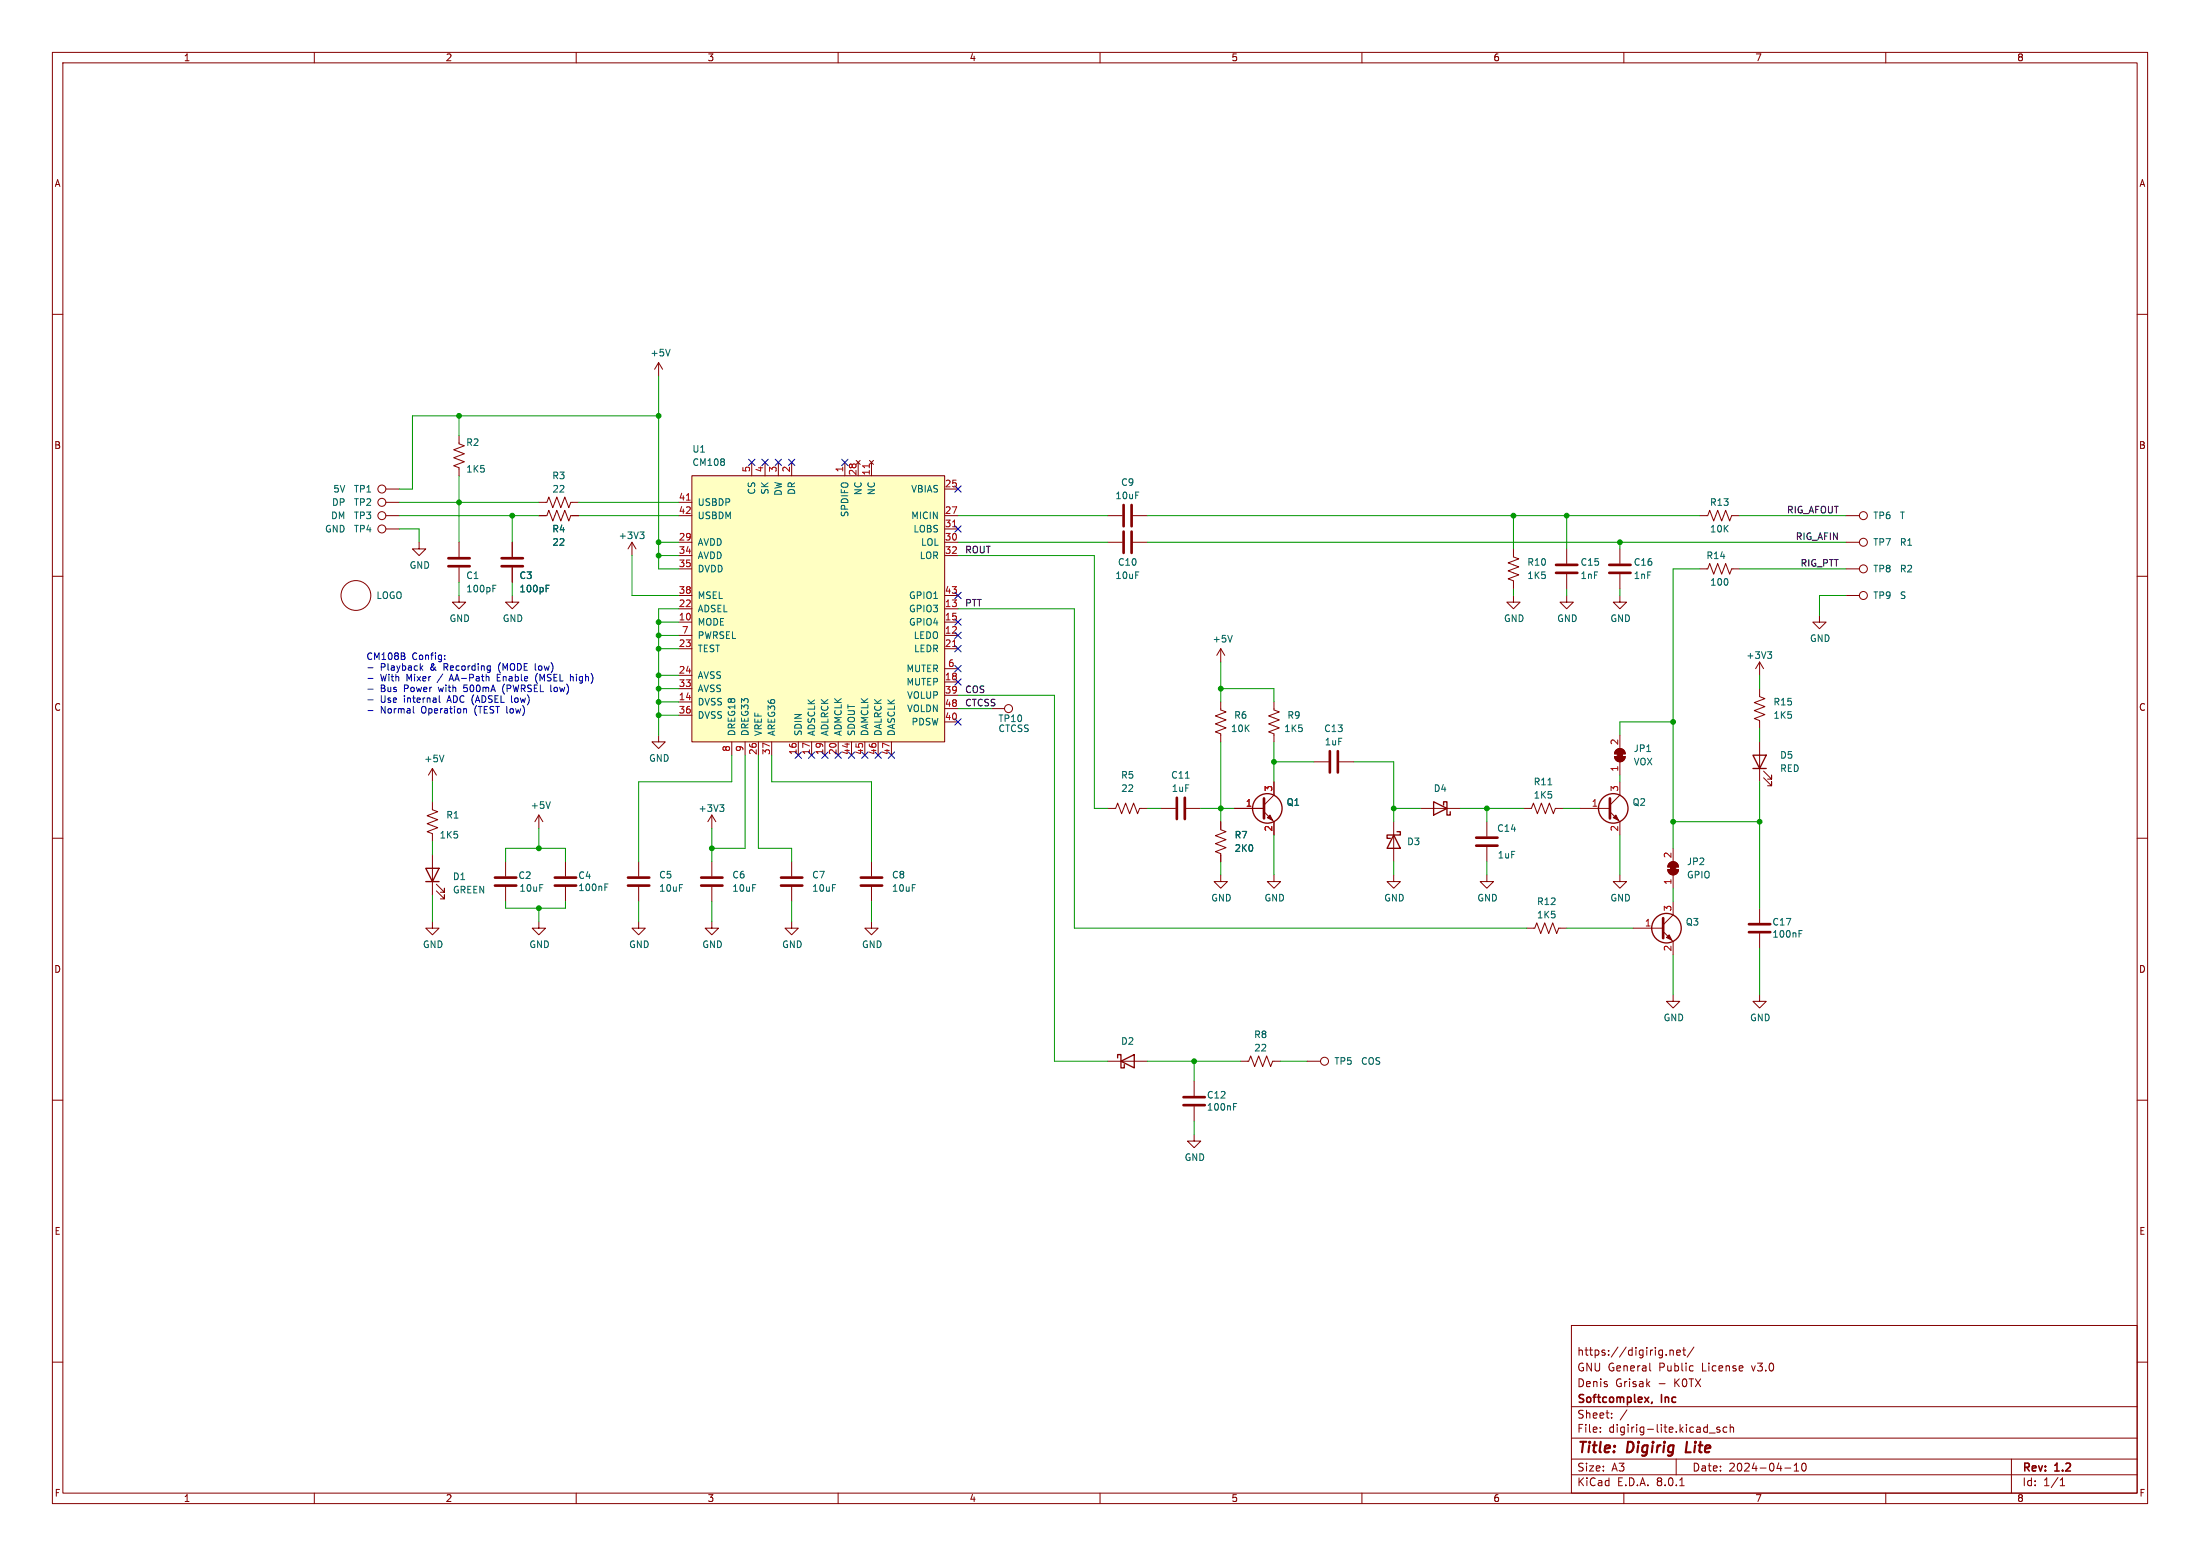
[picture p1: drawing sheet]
<svg xmlns="http://www.w3.org/2000/svg" width="420mm" height="297mm" viewBox="0 0 420 297" stroke-linecap="round" stroke-linejoin="round" font-family="sans-serif">
<g fill="none" stroke="#840000" stroke-width=".19">
<path d="M10 10h400v277h-400zM12 12h396v273h-396zM60 10v2M110 10v2M160 10v2M210 10v2M260 10v2M310 10v2M360 10v2M10 60h2M408 60h2M125.7 69.2l-.7 1.3"/>
<path d="M125.7 69.2v2.6M125.7 69.2l.8 1.3M73.7 98.4h2.5M73.7 93.3h2.5M73.7 95.9h2.5M87.6 83.2v1.5l1 .4-2 .8 2 .7-2 .8 2 .7-2 .8 1 .4v1.5M102.9 95.9h1.5l.4-1 .7 2 .8-2 .8 2 .7-2 .8 2 .4-1h1.5M102.9 98.4h1.5l.4-1 .7 2 .8-2 .8 2 .7-2 .8 2 .4-1h1.5M211.5 98.4h2.7M216.3 98.4h2.8M324.5 98.4h1.5l.4-1 .8 2 .7-2 .8 2 .7-2 .8 2 .4-1h1.5M352.4 98.4h2.6"/>
<path d="M10 110h2M73.7 101h2.5M80 103.5v1.3h1.3l-1.3 1.2-1.3-1.2h1.3M87.6 113.7v1.2h1.3l-1.3 1.3-1.2-1.3h1.2M87.6 103.5v2.8M87.6 108.3v2.8M97.8 113.7v1.2h1.3l-1.3 1.3-1.3-1.3h1.3M97.8 103.5v2.8M97.8 108.3v2.8M120.6 103.5l-.7 1.3M120.6 103.5v2.5M120.6 103.5l.8 1.3"/>
<path d="M211.5 103.5h2.7M216.3 103.5h2.8M288.9 113.7v1.2h1.3l-1.3 1.3-1.2-1.3h1.2M288.9 104.8v1.5l1 .4-2 .7 2 .8-2 .8 2 .7-2 .8 1 .4v1.5M299.1 113.7v1.2h1.3l-1.3 1.3-1.3-1.3h1.3M299.1 104.8v2.8M299.1 109.6v2.8M309.2 113.7v1.2h1.3l-1.3 1.3-1.2-1.3h1.2M309.2 104.8v2.8M309.2 109.6v2.8M324.5 108.6h1.5l.4-1 .8 2 .7-2 .8 2 .7-2 .8 2 .4-1h1.5M347.3 117.5v1.2h1.3l-1.3 1.3-1.2-1.3h1.2"/>
<path d="M352.4 103.5h2.6M352.4 108.6h2.6M352.4 113.7h2.6M408 110h2M189.2 135.3h2.6M233 134v1.5l1.1 .4-2.1 .8 2.1 .7-2.1 .8 2.1 .7-2.1 .8 1 .4v1.5M233 123.8l-.7 1.3M233 123.8v2.6M233 123.8l.8 1.3M243.2 134v1.5l1 .4-2 .8 2 .7-2 .8 2 .7-2 .8 1 .4v1.5M335.9 131.4v1.6l1 .4-2 .7 2 .8-2 .7 2 .8-2 .8 1 .3v1.6M335.9 126.4v2.5"/>
<path d="M335.9 126.4l-.7 1.2M335.9 126.4l.8 1.2M10 160h2M135.9 155.6l-.8 1.2M135.9 155.6v2.5M135.9 155.6l.8 1.2M211.5 154.3h1.5l.4-1 .7 2 .8-2 .7 2 .8-2 .8 2 .4-1h1.5M221.6 154.3h2.8M226.4 154.3h2.8M233 156.8v1.6l1.1 .4-2.1 .7 2.1 .8-2.1 .7 2.1 .8-2.1 .8 1 .3v1.6M235.6 154.3h5.7M241.3 154.9l1.9 1.9v2.6"/>
<path d="M243.2 149.2v2.6l-1.9 1.9M250.8 145.4h2.8M255.7 145.4h2.7M266.1 156.8v7.7M271.1 154.3h7.7M283.8 156.8v2.8M290.8 154.3h1.6l.3-1 .8 2 .8-2 .7 2 .8-2 .7 2 .4-1h1.5M301.6 154.3h5.7M307.3 154.9l1.9 1.9v2.6M308.2 144.4h2.1a1.02 1.02 0 0 1-1.1 1 1.02 1.02 0 0 1-1-1zM308.5 143.2a1.02 1.02 0 0 1 1.1-.2 1.02 1.02 0 0 1 .7 .9h-2.1zM309.2 140.3v2.6"/>
<path d="M309.2 145.4v2.6M309.2 149.2v2.6l-1.9 1.9M335.9 141.6v7.6M336.7 148.5l1.5 1.5v-.8v.8h-.8M336.7 147.2l1.5 1.5v-.7v.7h-.8M408 160h2M151.1 175.9v1.3h1.3l-1.3 1.2-1.2-1.2h1.2M151.1 164.5v2.8M151.1 169.3v2.8M166.4 175.9v1.3h1.2l-1.2 1.2-1.3-1.2h1.3M166.4 164.5v2.8M166.4 169.3v2.8"/>
<path d="M233 167v1.3h1.3l-1.3 1.2-1.2-1.2h1.2M243.2 167v1.3h1.3l-1.3 1.2-1.3-1.2h1.3M266.1 167v1.3h1.2l-1.2 1.2-1.3-1.2h1.3M283.8 167v1.3h1.3l-1.3 1.2-1.2-1.2h1.2M283.8 161.7v2.8M291.5 177.2h1.5l.4-1.1 .7 2.1 .8-2.1 .8 2.1 .7-2.1 .8 2.1 .4-1h1.5M309.2 167v1.3h1.3l-1.3 1.2-1.2-1.2h1.2M311.8 177.2h5.7M317.5 177.8l1.9 1.9v2.5M318.4 166h2a1.02 1.02 0 0 1-1 1 1.02 1.02 0 0 1-1-1zM318.7 164.8a1.02 1.02 0 0 1 1.1-.3 1.02 1.02 0 0 1 .6 1h-2zM319.4 161.9v2.6"/>
<path d="M319.4 167v2.5M319.4 172.1v2.5l-1.9 1.9M335.9 173.4v2.7M335.9 178.2v2.8M319.4 189.9v1.2h1.3l-1.3 1.3-1.3-1.3h1.3M335.9 189.9v1.2h1.3l-1.3 1.3-1.3-1.3h1.3M10 210h2M211.5 202.6h7.6M228 216.5v1.3h1.2l-1.2 1.3-1.3-1.3h1.3M228 206.4v2.8M228 211.2v2.8M236.9 202.6h1.5l.4-1.1 .7 2.1 .8-2.1 .7 2.1 .8-2.1 .8 2.1 .4-1h1.5"/>
<path d="M249.6 202.6h2.5M408 210h2M10 260h2M300 253h108v32h-108zM318.1 258.5v.2M318.8 257.7v1M318.8 257.8l.2-.1 .4 .1v.9M320.1 258.2l.7-.2-.1-.2-.4-.1-.2 .2 .1 .7h.5M321.2 257.7h.6M321.4 257.2v1.3l.4 .2M323.4 257.1l-1.3 1.9M408 260h2"/>
<path d="M300 278.5h108M300 274.5h108M300 268.5h108M305.5 273.2v.2M305.5 272.5v.1M307.7 270.5v.2M307.7 269.8v.1M310.6 269.1l-1.3 1.9M314.9 261.5l.3 .2M320 278.5v3M323.1 260.7l.1 .1M323.2 261.6l-.1 .1"/>
<path d="M326.3 273.5h1.1M328.3 272.5l-.4-.1-.2 .2 .1 .2 .5 .2v.3h-.6M329.7 272.5l-.5-.1-.3 .3 .2 .6h.6M330.3 272.5l.2-.1 .4 .1v.9M330.3 271.9v1.5M342.5 279.7l.4-.4v1.5M344.2 279.4l.1-.1a.8 .8 0 0 1 .5 .7 .8 .8 0 0 1-.5 .8 1 1 0 0 1-.1-1.4zM384 278.5v6.5M60 285v2M110 285v2M160 285v2M210 285v2"/>
<path d="M260 285v2M300 281.5h108M310 285v2M320.7 283.6h.8M340.7 280.2h1.2M342.5 280.8h.9M360 285v2M393.3 283.6h.9M393.3 282.5l.4-.4v1.5"/>
<circle cx="72.9" cy="93.3" r=".76"/>
<circle cx="72.9" cy="95.9" r=".76"/>
<circle cx="72.9" cy="98.4" r=".76"/>
<circle cx="355.7" cy="98.4" r=".76"/>
<circle cx="67.9" cy="113.7" r="2.84"/>
<circle cx="72.9" cy="101" r=".76"/>
<circle cx="355.7" cy="103.5" r=".76"/>
<circle cx="355.7" cy="108.6" r=".76"/>
<circle cx="355.7" cy="113.7" r=".76"/>
<circle cx="192.5" cy="135.3" r=".76"/>
<circle cx="252.9" cy="202.6" r=".76"/>
</g>
<path d="M322.1 275.2l-.3 2h1" fill="none" stroke="#840000" stroke-width=".4"/>
<path d="M314 266.7l.8 1M314.8 266.7l-.8 1M315.4 267.6l-.1 .3" fill="none" stroke="#840000" stroke-width=".3"/>
<g fill="none" stroke="#006464" stroke-width=".19">
<path d="M127.9 66.7l-.4 1.2M94.1 112.3h.4M94.1 111.7h.6M104.3 112.3h.4M104.3 111.7h.6M122.2 101.5h.7l-.4 .5M122.7 102l.2 .3v.3l-.2 .2M235.2 121.3l-.4 1.3M337.4 124.4h.8l-.4 .5M338 124.9l.2 .2v.3l-.2 .3M137.4 153.6h.8l-.4 .5M137.9 154.1l.3 .2v.3l-.3 .3"/>
<path d="M226.3 148.5h.7M295.5 149.8h.7M343.4 178.2h.5M343.4 177.6h.6M235.5 211.2h.4M235.5 210.6h.6"/>
</g>
<g fill="none" stroke="#840000" stroke-width=".25">
<path d="M266.1 159.4l1.2 2.5h-2.5zM266.7 158.8h.6v.6h-2.5v.6h.6M273.7 153l2.5 1.3-2.5 1.3zM275.6 153.7v-.7h.6v2.6h.7v-.7M334.6 144.1h2.6l-1.3 2.6zM334.6 146.7h2.6M213.4 201.9v-.6h.6v2.5h.6v-.6M214 202.6l2.5-1.3v2.5z"/>
<circle cx="241.9" cy="154.3" r="2.82"/>
<circle cx="308" cy="154.3" r="2.82"/>
<circle cx="318.1" cy="177.2" r="2.82"/>
</g>
<g fill="none" stroke="#840000" stroke-width=".51">
<path d="M214.5 96.4v4.1M216 96.4v4.1M85.6 108.1h4.1M85.6 106.6h4.1M95.8 108.1h4M95.8 106.6h4M214.5 101.5v4M216 101.5v4M297.1 109.3h4M297.1 107.8h4M307.2 109.3h4.1M307.2 107.8h4.1"/>
<path d="M224.7 152.3v4M226.2 152.3v4M241.3 152.4v3.8M253.9 143.4v4M255.4 143.4v4M281.8 159.9h4.1M307.3 152.4v3.8M149.1 169h4.1M149.1 167.5h4.1M164.3 169h4.1M164.3 167.5h4.1M281.8 161.4h4.1"/>
<path d="M317.5 175.3v3.8M333.9 177.9h4M333.9 176.4h4M225.9 210.9h4.1M225.9 209.4h4.1"/>
</g>
<g fill="#840000" stroke="#840000" stroke-width=".19">
<path d="M308.7 143.6h1.1v1.1h-1.1z"/>
<path d="M308.2 144.4h2.1a1.02 1.02 0 0 1-1.1 1 1.02 1.02 0 0 1-1-1z"/>
<path d="M308.5 143.2a1.02 1.02 0 0 1 1.1-.2 1.02 1.02 0 0 1 .7 .9h-2.1z"/>
<path d="M318.9 165.2h1v1h-1z"/>
<path d="M318.4 166h2a1.02 1.02 0 0 1-1 1 1.02 1.02 0 0 1-1-1z"/>
<path d="M318.7 164.8a1.02 1.02 0 0 1 1.1-.3 1.02 1.02 0 0 1 .6 1h-2z"/>
<path d="M318.1 178.9l.5-.5 .6 1.1z"/>
<path d="M241.9 156.1l.5-.5 .6 1z"/>
<path d="M308 156.1l.5-.5 .5 1z"/>
</g>
<path d="M132.1 90.8h48.2v50.8h-48.2z" fill="#ffffc2"/>
<g fill="none" stroke="#840000" stroke-width=".19">
<path d="M102.9 98.4h1.2M109.2 98.4h1.3M129.5 98.4h2.6M129.5 95.9h2.6M132.1 90.8h48.2v50.8h-48.2zM143.5 88.3v2.5M146 88.3v2.5M148.6 88.3v2.5M151.1 88.3v2.5M161.3 88.3v2.5M163.4 87.9l.8 .7M163.8 88.3v2.5"/>
<path d="M164.2 87.9l-.8 .7M166 87.9l.8 .7M166.4 88.3v2.5M166.8 87.9l-.8 .7M180.3 93.3h2.6M180.3 98.4h2.6M97.8 103.5v2.8M97.8 108.3v2.8M129.5 118.7h2.6M129.5 116.2h2.6M129.5 103.5h2.6M129.5 106h2.6"/>
<path d="M129.5 108.6h2.6M129.5 113.7h2.6M180.3 118.7h2.6M180.3 116.2h2.6M180.3 103.5h2.6M180.3 101h2.6M180.3 106h2.6M180.3 113.7h2.6M129.5 121.3h2.6M129.5 134h2.6M129.5 123.8h2.6M129.5 128.9h2.6"/>
<path d="M129.5 131.4h2.6M129.5 136.5h2.6M180.3 121.3h2.6M180.3 130.2h2.6M180.3 123.8h2.6M180.3 132.7h2.6M180.3 137.8h2.6M180.3 135.3h2.6M180.3 127.6h2.6M82.5 153v1.6l1.1 .3-2.1 .8 2.1 .8-2.1 .7 2.1 .8-2.1 .8 1 .3v1.6M82.5 146.7v2.5M82.5 146.7l-.7 1.3"/>
<path d="M82.5 146.7l.8 1.3M102.9 155.6l-.8 1.2M102.9 155.6v2.5M102.9 155.6l.7 1.2M125.7 140.3v1.3h1.3l-1.3 1.3-1.2-1.3h1.2M139.7 141.6v2.5M142.2 141.6v2.5M144.8 141.6v2.5M147.3 141.6v2.5M152.4 141.6v2.5M154.9 141.6v2.5M157.5 141.6v2.5"/>
<path d="M160 141.6v2.5M162.6 141.6v2.5M165.1 141.6v2.5M167.6 141.6v2.5M170.2 141.6v2.5M233 156.8v1.3M235.6 154.3h5.7M243.2 149.2v2.6M243.2 156.8v2.6M82.5 175.9v1.3h1.3l-1.3 1.2-1.2-1.2h1.2M82.5 163.2v7.6M83.3 170.1l1.5 1.5v-.8v.8h-.7"/>
<path d="M83.3 168.8l1.5 1.5v-.8v.8h-.7M96.5 164.5v2.8M96.5 169.3v2.8M102.9 175.9v1.3h1.2l-1.2 1.2-1.3-1.2h1.3M107.9 164.5v2.8M107.9 169.3v2.8M121.9 175.9v1.3h1.3l-1.3 1.2-1.3-1.2h1.3M121.9 164.5v2.8M121.9 169.3v2.8M135.9 175.9v1.3h1.3l-1.3 1.2-1.3-1.2h1.3M135.9 164.5v2.8M135.9 169.3v2.8"/>
<path d="M233 163.2v1.3"/>
</g>
<path d="M131.1 95.5h.7M166 88.6v.7M181.9 100.5h.7M181.9 123.4h.7" fill="none" stroke="#a90000" stroke-width=".19"/>
<path d="M94.5 169h4.1M94.5 167.5h4.1M105.9 169h4.1M105.9 167.5h4.1M119.9 169h4.1M119.9 167.5h4.1M133.9 169h4M133.9 167.5h4" fill="none" stroke="#840000" stroke-width=".51"/>
<path d="M104.3 112.3h.4M104.3 111.7h.6M84.7 144.1l-.4 1.3M105.1 153l-.5 1.3M115.5 169.3h.4M115.5 168.7h.6" fill="none" stroke="#006464" stroke-width=".19"/>
<path d="M81.3 165.7h2.5l-1.3 2.6zM81.3 168.3h2.5" fill="none" stroke="#840000" stroke-width=".25"/>
<g fill="none" stroke="#0000c2" stroke-width=".19">
<path d="M70.3 127.4h.9M70.3 129.5h.9M70.3 131.5h.9M70.3 133.6h.9M70.3 135.6h.9M77.3 125.3v.5M78.9 134.8v1.1l.2 .2M80.4 127.4l.3 .5M80.7 127.1l-.5 .5M83.9 132.8v1.1l.1 .2M84.9 125.8v.1M84.9 125.1v.1"/>
<path d="M88.7 135.3l.4 .1v.7M93.5 127.1h.1M93.6 127.1l-.1 1.1M93.6 127.9h-.1M94.9 129.3h.5M95.5 128.7h-.6v1.3h.6M96.1 130.9l-.1 .5 .1 .7M97.6 132.8v1.1l.2 .2M102.2 126.7v1.1l.2 .1M102.3 129.1l-.1 .5 .3 .8M105.2 132h.1M109 129.2l.3-.1 .1 .2"/>
</g>
<g fill="none" stroke="#009600" stroke-width=".19">
<path d="M87.6 79.4v3.8M125.7 71.8v36.8h3.8M125.7 79.4h-47v13.9h-2.5M76.2 98.4h26.7M76.2 95.9h26.7M87.6 90.8v12.7M97.8 98.4v5.1M110.5 98.4h19M110.5 95.9h19M182.9 98.4h28.6M219.1 98.4h105.4M288.9 98.4v6.4"/>
<path d="M299.1 98.4v6.4M332.1 98.4h20.3M76.2 101h3.8v2.5M87.6 111.1v2.6M97.8 111.1v2.6M120.6 106v7.7h8.9M125.7 106h3.8M125.7 103.5h3.8M125.7 118.7h3.8M129.5 116.2h-3.8v24.1M182.9 106h26v48.3h2.6M182.9 116.2h22.2v61h86.4"/>
<path d="M182.9 103.5h28.6M219.1 103.5h133.3M288.9 112.4v1.3M299.1 112.4v1.3M309.2 103.5v1.3M309.2 112.4v1.3M324.5 108.6h-5.1v53.3M332.1 108.6h20.3M352.4 113.7h-5.1v3.8M125.7 131.4h3.8M125.7 123.8h3.8M125.7 128.9h3.8"/>
<path d="M125.7 121.3h3.8M125.7 134h3.8M125.7 136.5h3.8M182.9 132.7h18.4v69.9h10.2M182.9 135.3h6.3M233 126.4v7.6M233 131.4h10.2v2.6M319.4 137.8h-10.2v2.5M335.9 128.9v2.5M335.9 139.1v2.5M82.5 149.2v3.8M102.9 158.1v3.8"/>
<path d="M135.9 158.1v6.4M139.7 144.1v5.1h-17.8v15.3M142.2 144.1v17.8h-6.3M144.8 144.1v17.8h6.3v2.6M147.3 144.1v5.1h19.1v15.3M219.1 154.3h2.5M229.2 154.3h6.4M233 141.6v15.2M243.2 141.6v7.6M243.2 159.4v7.6M243.2 145.4h7.6M258.4 145.4h7.7v11.4"/>
<path d="M266.1 154.3h5M278.8 154.3h12M283.8 154.3v2.5M298.4 154.3h3.2M309.2 148v1.2M309.2 159.4v7.6M319.4 156.8h16.5M335.9 149.2v24.2M82.5 160.7v2.5M82.5 170.8v5.1M96.5 172.1v1.3h11.4v-1.3M96.5 164.5v-2.6h11.4v2.6"/>
<path d="M102.9 173.4v2.5M121.9 172.1v3.8M135.9 172.1v3.8M151.1 172.1v3.8M166.4 172.1v3.8M233 164.5v2.5M266.1 164.5v2.5M283.8 164.5v2.5M299.1 177.2h12.7M319.4 169.5v2.6M319.4 182.2v7.7M335.9 181v8.9"/>
<path d="M219.1 202.6h17.8M228 202.6v3.8M228 214v2.5M244.5 202.6h5.1"/>
</g>
<g fill="none" stroke="#000084" stroke-width=".19">
<path d="M142.9 87.7l1.2 1.2M144.1 87.7l-1.2 1.2M145.4 87.7l1.3 1.2M146.7 87.7l-1.3 1.2M148 87.7l1.2 1.2M149.2 87.7l-1.2 1.2M150.5 87.7l1.2 1.2M151.7 87.7l-1.2 1.2M160.7 87.7l1.2 1.2M161.9 87.7l-1.2 1.2M182.3 92.7l1.2 1.3M183.5 92.7l-1.2 1.3"/>
<path d="M182.3 100.4l1.2 1.2M182.3 113.1l1.2 1.2M182.3 118.1l1.2 1.3M183.5 118.1l-1.2 1.3M183.5 113.1l-1.2 1.2M183.5 100.4l-1.2 1.2M182.3 137.2l1.2 1.2M182.3 129.6l1.2 1.2M182.3 127l1.2 1.2M182.3 123.2l1.2 1.2M182.3 120.7l1.2 1.2M183.5 123.2l-1.2 1.2"/>
<path d="M183.5 137.2l-1.2 1.2M183.5 129.6l-1.2 1.2M183.5 127l-1.2 1.2M183.5 120.7l-1.2 1.2M151.8 143.5l1.2 1.3M153 143.5l-1.2 1.3M154.3 143.5l1.2 1.3M155.5 143.5l-1.2 1.3M156.9 143.5l1.2 1.3M158.1 143.5l-1.2 1.3M159.4 143.5l1.2 1.3M160.6 143.5l-1.2 1.3"/>
<path d="M162 143.5l1.2 1.3M163.2 143.5l-1.2 1.3M164.5 143.5l1.2 1.3M165.7 143.5l-1.2 1.3M167 143.5l1.2 1.3M168.2 143.5l-1.2 1.3M169.6 143.5l1.2 1.3M170.8 143.5l-1.2 1.3"/>
</g>
<g fill="#009600" stroke="#009600" stroke-width=".19">
<circle cx="228" cy="202.6" r=".46"/>
<circle cx="335.9" cy="156.8" r=".46"/>
<circle cx="319.4" cy="156.8" r=".46"/>
<circle cx="283.8" cy="154.3" r=".46"/>
<circle cx="288.9" cy="98.4" r=".46"/>
<circle cx="299.1" cy="98.4" r=".46"/>
<circle cx="309.2" cy="103.5" r=".46"/>
<circle cx="319.4" cy="137.8" r=".46"/>
<circle cx="233" cy="154.3" r=".46"/>
<circle cx="243.2" cy="145.4" r=".46"/>
<circle cx="233" cy="131.4" r=".46"/>
<circle cx="266.1" cy="154.3" r=".46"/>
<circle cx="87.6" cy="79.4" r=".46"/>
<circle cx="125.7" cy="79.4" r=".46"/>
<circle cx="97.8" cy="98.4" r=".46"/>
<circle cx="125.7" cy="103.5" r=".46"/>
<circle cx="87.6" cy="95.9" r=".46"/>
<circle cx="125.7" cy="123.8" r=".46"/>
<circle cx="125.7" cy="121.3" r=".46"/>
<circle cx="125.7" cy="131.4" r=".46"/>
<circle cx="125.7" cy="128.9" r=".46"/>
<circle cx="125.7" cy="118.7" r=".46"/>
<circle cx="125.7" cy="106" r=".46"/>
<circle cx="125.7" cy="134" r=".46"/>
<circle cx="125.7" cy="136.5" r=".46"/>
<circle cx="102.9" cy="161.9" r=".46"/>
<circle cx="102.9" cy="173.4" r=".46"/>
<circle cx="135.9" cy="161.9" r=".46"/>
</g>
<g font-size="2.8" fill="#840000">
<text x="301" y="277.9">Title:</text>
<text x="310.6" y="277.9">Digirig</text>
<text x="322.7" y="277.9">Lite</text>
</g>
<g font-size="2.1" fill="#840000">
<text x="301" y="262">GNU General</text>
<text x="301" y="259">https://digirig.net/</text>
<text x="316.7" y="262">Public</text>
<text x="325" y="262">License</text>
<text x="334.7" y="262">v3.0</text>
<text x="301" y="268.2">Softcomplex,</text>
<text x="301" y="265">Denis</text>
<text x="308.4" y="265">Grisak</text>
<text x="316.6" y="265">-</text>
<text x="317.2" y="268.2">Inc</text>
<text x="319.7" y="265">K0TX</text>
<text x="301" y="273.7">File:</text>
<text x="301" y="271">Sheet:</text>
<text x="307.1" y="273.7">digirig-lite.kicad_sch</text>
<text x="301" y="281.1">Size:</text>
<text x="307.6" y="281.1">A3</text>
<text x="323" y="281.1">Date:</text>
<text x="330" y="281.1">2024-04-10</text>
<text x="386" y="281.3">Rev:</text>
<text x="392.4" y="281.3">1.2</text>
<text x="301" y="283.9">KiCad</text>
<text x="308.7" y="283.9">E.D.A.</text>
<text x="316.3" y="283.9">8.0.1</text>
<text x="386" y="283.9">Id:</text>
<text x="390.1" y="283.9">1/1</text>
</g>
<g font-size="1.8" fill="#840000">
<text x="35" y="11.9">1</text>
<text x="85" y="11.9">2</text>
<text x="135" y="11.9">3</text>
<text x="185" y="11.9">4</text>
<text x="235" y="11.9">5</text>
<text x="285" y="11.9">6</text>
<text x="335" y="11.9">7</text>
<text x="385" y="11.9">8</text>
<text x="10.3" y="35.9">A</text>
<text x="408.3" y="35.9">A</text>
<text x="10.3" y="85.9">B</text>
<text x="408.2" y="85.9">B</text>
<text x="10.3" y="135.9">C</text>
<text x="408.2" y="135.9">C</text>
<text x="10.3" y="185.9">D</text>
<text x="408.2" y="185.9">D</text>
<text x="10.3" y="235.9">E</text>
<text x="408.3" y="235.9">E</text>
<text x="10.3" y="285.9">F</text>
<text x="35" y="286.9">1</text>
<text x="85" y="286.9">2</text>
<text x="135" y="286.9">3</text>
<text x="185" y="286.9">4</text>
<text x="235" y="286.9">5</text>
<text x="285" y="286.9">6</text>
<text x="335" y="286.9">7</text>
<text x="385" y="286.9">8</text>
<text x="408.3" y="285.9">F</text>
</g>
<g font-size="1.8" fill="#006464">
<text x="124.1" y="68.2">+5V</text>
<text x="88.9" y="85.3">R2</text>
<text x="132.1" y="89.1">CM108</text>
<text x="132.1" y="86.6">U1</text>
<text x="63.5" y="94.2">5V</text>
<text x="67.5" y="94.2">TP1</text>
<text x="88.9" y="90.4">1K5</text>
<text x="105.3" y="91.7">R3</text>
<text x="105.4" y="94.2">22</text>
<text x="144.4" y="94.5" transform="rotate(-90 144.4 94.5)">CS</text>
<text x="146.9" y="94.5" transform="rotate(-90 146.9 94.5)">SK</text>
<text x="149.5" y="94.7" transform="rotate(-90 149.5 94.7)">DW</text>
<text x="152" y="94.6" transform="rotate(-90 152 94.6)">DR</text>
<text x="164.7" y="94.6" transform="rotate(-90 164.7 94.6)">NC</text>
<text x="167.2" y="94.6" transform="rotate(-90 167.2 94.6)">NC</text>
<text x="173.9" y="94.2">VBIAS</text>
<text x="212.8" y="95.5">10uF</text>
<text x="213.9" y="92.9">C9</text>
<text x="62" y="101.8">GND</text>
<text x="63.1" y="99.3">DM</text>
<text x="63.3" y="96.7">DP</text>
<text x="67.5" y="101.8">TP4</text>
<text x="67.5" y="96.7">TP2</text>
<text x="67.5" y="99.3">TP3</text>
<text x="105.3" y="101.8">R4</text>
<text x="133.1" y="96.7">USBDP</text>
<text x="133.1" y="99.3">USBDM</text>
<text x="162.2" y="98.8" transform="rotate(-90 162.2 98.8)">SPDIFO</text>
<text x="173.9" y="99.3">MICIN</text>
<text x="174.3" y="101.8">LOBS</text>
<text x="326.3" y="96.7">R13</text>
<text x="326.3" y="101.8">10K</text>
<text x="357.5" y="99.3">TP6</text>
<text x="362.6" y="99.3">T</text>
<text x="105.4" y="104.4">22</text>
<text x="118" y="103.1">+3V3</text>
<text x="133.1" y="104.4">AVDD</text>
<text x="133.1" y="106.9">AVDD</text>
<text x="175.5" y="106.9">LOR</text>
<text x="175.7" y="104.4">LOL</text>
<text x="325.7" y="106.9">R14</text>
<text x="357.5" y="104.4">TP7</text>
<text x="362.6" y="104.4">R1</text>
<text x="78.1" y="108.8">GND</text>
<text x="88.9" y="110.7">C1</text>
<text x="88.9" y="113.3">100pF</text>
<text x="99.1" y="110.7">C3</text>
<text x="99.1" y="113.3">100pF</text>
<text x="133.1" y="109.4">DVDD</text>
<text x="212.8" y="110.7">10uF</text>
<text x="213.3" y="108.2">C10</text>
<text x="291.5" y="108.2">R10</text>
<text x="291.5" y="110.7">1K5</text>
<text x="301.6" y="108.2">C15</text>
<text x="301.6" y="110.7">1nF</text>
<text x="311.8" y="108.2">C16</text>
<text x="311.8" y="110.7">1nF</text>
<text x="326.4" y="112">100</text>
<text x="357.5" y="109.4">TP8</text>
<text x="362.6" y="109.4">R2</text>
<text x="71.8" y="114.5">LOGO</text>
<text x="85.7" y="118.9">GND</text>
<text x="95.9" y="118.9">GND</text>
<text x="133.1" y="119.6">MODE</text>
<text x="133.1" y="117.1">ADSEL</text>
<text x="133.1" y="114.5">MSEL</text>
<text x="173.4" y="117.1">GPIO3</text>
<text x="173.4" y="119.6">GPIO4</text>
<text x="173.4" y="114.5">GPIO1</text>
<text x="287" y="118.9">GND</text>
<text x="297.2" y="118.9">GND</text>
<text x="307.3" y="118.9">GND</text>
<text x="357.5" y="114.5">TP9</text>
<text x="362.6" y="114.5">S</text>
<text x="133.1" y="124.7">TEST</text>
<text x="133.1" y="122.1">PWRSEL</text>
<text x="174.3" y="122.1">LEDO</text>
<text x="174.4" y="124.7">LEDR</text>
<text x="231.4" y="122.8">+5V</text>
<text x="333.3" y="126">+3V3</text>
<text x="345.4" y="122.7">GND</text>
<text x="133.1" y="129.8">AVSS</text>
<text x="173" y="131">MUTEP</text>
<text x="173" y="128.5">MUTER</text>
<text x="133.1" y="134.8">DVSS</text>
<text x="133.1" y="132.3">AVSS</text>
<text x="133.1" y="137.4">DVSS</text>
<text x="173.1" y="133.6">VOLUP</text>
<text x="173.1" y="136.1">VOLDN</text>
<text x="235.5" y="137.4">R6</text>
<text x="245.7" y="137.4">R9</text>
<text x="338.5" y="134.8">R15</text>
<text x="338.5" y="137.4">1K5</text>
<text x="140.6" y="140.6" transform="rotate(-90 140.6 140.6)">DREG18</text>
<text x="143.1" y="140.6" transform="rotate(-90 143.1 140.6)">DREG33</text>
<text x="145.6" y="140.6" transform="rotate(-90 145.6 140.6)">VREF</text>
<text x="148.2" y="140.6" transform="rotate(-90 148.2 140.6)">AREG36</text>
<text x="153.3" y="140.6" transform="rotate(-90 153.3 140.6)">SDIN</text>
<text x="155.8" y="140.6" transform="rotate(-90 155.8 140.6)">ADSCLK</text>
<text x="158.3" y="140.6" transform="rotate(-90 158.3 140.6)">ADLRCK</text>
<text x="160.9" y="140.6" transform="rotate(-90 160.9 140.6)">ADMCLK</text>
<text x="163.4" y="140.6" transform="rotate(-90 163.4 140.6)">SDOUT</text>
<text x="166" y="140.6" transform="rotate(-90 166 140.6)">DAMCLK</text>
<text x="168.5" y="140.6" transform="rotate(-90 168.5 140.6)">DALRCK</text>
<text x="171" y="140.6" transform="rotate(-90 171 140.6)">DASCLK</text>
<text x="173.9" y="138.7">PDSW</text>
<text x="190.5" y="138">TP10</text>
<text x="190.5" y="139.9">CTCSS</text>
<text x="234.9" y="139.9">10K</text>
<text x="245.1" y="139.9">1K5</text>
<text x="252.7" y="139.9">C13</text>
<text x="252.8" y="142.5">1uF</text>
<text x="311.8" y="143.7">JP1</text>
<text x="80.9" y="145.7">+5V</text>
<text x="123.8" y="145.6">GND</text>
<text x="213.9" y="148.8">R5</text>
<text x="223.5" y="148.8">C11</text>
<text x="311.8" y="146.3">VOX</text>
<text x="339.7" y="145">D5</text>
<text x="339.7" y="147.5">RED</text>
<text x="101.2" y="154.6">+5V</text>
<text x="133.2" y="155.2">+3V3</text>
<text x="214" y="151.4">22</text>
<text x="223.6" y="151.4">1uF</text>
<text x="245.5" y="154">Q1</text>
<text x="273.6" y="151.4">D4</text>
<text x="292.7" y="150.1">R11</text>
<text x="292.7" y="152.6">1K5</text>
<text x="311.6" y="154">Q2</text>
<text x="83.8" y="160.2">1K5</text>
<text x="85.1" y="156.4">R1</text>
<text x="235.6" y="160.2">R7</text>
<text x="268.5" y="161.5">D3</text>
<text x="285.7" y="159">C14</text>
<text x="98.9" y="168">C2</text>
<text x="110.3" y="168">C4</text>
<text x="125.7" y="167.9">C5</text>
<text x="139.7" y="167.9">C6</text>
<text x="154.9" y="167.9">C7</text>
<text x="170.2" y="167.9">C8</text>
<text x="235.6" y="162.8">2K0</text>
<text x="285.8" y="164.1">1uF</text>
<text x="322" y="165.3">JP2</text>
<text x="322" y="167.9">GPIO</text>
<text x="86.4" y="168.2">D1</text>
<text x="86.4" y="170.7">GREEN</text>
<text x="99.1" y="170.4">10uF</text>
<text x="110.3" y="170.3">100nF</text>
<text x="125.7" y="170.4">10uF</text>
<text x="139.7" y="170.4">10uF</text>
<text x="154.9" y="170.4">10uF</text>
<text x="170.2" y="170.4">10uF</text>
<text x="231.1" y="172.3">GND</text>
<text x="241.3" y="172.3">GND</text>
<text x="264.2" y="172.3">GND</text>
<text x="281.9" y="172.3">GND</text>
<text x="293.3" y="172.9">R12</text>
<text x="307.3" y="172.3">GND</text>
<text x="293.3" y="175.5">1K5</text>
<text x="321.7" y="176.9">Q3</text>
<text x="338.3" y="176.9">C17</text>
<text x="338.3" y="179.2">100nF</text>
<text x="80.6" y="181.2">GND</text>
<text x="101" y="181.2">GND</text>
<text x="120" y="181.2">GND</text>
<text x="134" y="181.2">GND</text>
<text x="149.2" y="181.2">GND</text>
<text x="164.5" y="181.2">GND</text>
<text x="317.5" y="195.1">GND</text>
<text x="334" y="195.1">GND</text>
<text x="213.9" y="199.6">D2</text>
<text x="239.3" y="198.3">R8</text>
<text x="239.4" y="200.9">22</text>
<text x="254.6" y="203.4">TP5</text>
<text x="259.7" y="203.4">COS</text>
<text x="230.3" y="209.9">C12</text>
<text x="230.3" y="212.2">100nF</text>
<text x="226.1" y="221.8">GND</text>
</g>
<g font-size="1.8" fill="#a90000">
<text x="129.5" y="95.6">41</text>
<text x="143.3" y="90.2" transform="rotate(-90 143.3 90.2)">5</text>
<text x="145.8" y="90.2" transform="rotate(-90 145.8 90.2)">4</text>
<text x="148.3" y="90.2" transform="rotate(-90 148.3 90.2)">3</text>
<text x="150.9" y="90.2" transform="rotate(-90 150.9 90.2)">2</text>
<text x="161" y="90.2" transform="rotate(-90 161 90.2)">1</text>
<text x="163.6" y="90.8" transform="rotate(-90 163.6 90.8)">28</text>
<text x="166.1" y="90.8" transform="rotate(-90 166.1 90.8)">11</text>
<text x="180.3" y="93.1">25</text>
<text x="129.5" y="98.2">42</text>
<text x="180.3" y="98.2">27</text>
<text x="180.3" y="100.7">31</text>
<text x="129.5" y="103.3">29</text>
<text x="129.5" y="105.8">34</text>
<text x="180.3" y="103.3">30</text>
<text x="180.3" y="105.8">32</text>
<text x="129.5" y="108.3">35</text>
<text x="129.5" y="113.4">38</text>
<text x="180.3" y="113.4">43</text>
<text x="129.5" y="118.5">10</text>
<text x="129.5" y="116">22</text>
<text x="180.3" y="116">13</text>
<text x="180.3" y="118.5">15</text>
<text x="129.5" y="123.6">23</text>
<text x="130.1" y="121">7</text>
<text x="180.3" y="121">12</text>
<text x="180.3" y="123.6">21</text>
<text x="129.5" y="128.7">24</text>
<text x="129.5" y="131.2">33</text>
<text x="180.3" y="129.9">18</text>
<text x="180.9" y="127.4">6</text>
<text x="129.5" y="133.7">14</text>
<text x="129.5" y="136.3">36</text>
<text x="180.3" y="132.5">39</text>
<text x="180.3" y="137.5">40</text>
<text x="180.3" y="135">48</text>
<text x="139.4" y="143.6" transform="rotate(-90 139.4 143.6)">8</text>
<text x="142" y="143.6" transform="rotate(-90 142 143.6)">9</text>
<text x="309" y="142.3" transform="rotate(-90 309 142.3)">2</text>
<text x="144.5" y="144.2" transform="rotate(-90 144.5 144.2)">26</text>
<text x="147.1" y="144.2" transform="rotate(-90 147.1 144.2)">37</text>
<text x="152.1" y="144.2" transform="rotate(-90 152.1 144.2)">16</text>
<text x="154.7" y="144.2" transform="rotate(-90 154.7 144.2)">17</text>
<text x="157.2" y="144.2" transform="rotate(-90 157.2 144.2)">19</text>
<text x="159.8" y="144.2" transform="rotate(-90 159.8 144.2)">20</text>
<text x="162.3" y="144.2" transform="rotate(-90 162.3 144.2)">44</text>
<text x="164.8" y="144.2" transform="rotate(-90 164.8 144.2)">45</text>
<text x="167.4" y="144.2" transform="rotate(-90 167.4 144.2)">46</text>
<text x="169.9" y="144.2" transform="rotate(-90 169.9 144.2)">47</text>
<text x="309" y="147.4" transform="rotate(-90 309 147.4)">1</text>
<text x="237.7" y="154.1">1</text>
<text x="243" y="151.2" transform="rotate(-90 243 151.2)">3</text>
<text x="303.8" y="154.1">1</text>
<text x="309" y="151.2" transform="rotate(-90 309 151.2)">3</text>
<text x="243" y="158.8" transform="rotate(-90 243 158.8)">2</text>
<text x="309" y="158.8" transform="rotate(-90 309 158.8)">2</text>
<text x="319.2" y="163.9" transform="rotate(-90 319.2 163.9)">2</text>
<text x="319.2" y="169" transform="rotate(-90 319.2 169)">1</text>
<text x="313.9" y="176.9">1</text>
<text x="319.2" y="174.1" transform="rotate(-90 319.2 174.1)">3</text>
<text x="319.2" y="181.7" transform="rotate(-90 319.2 181.7)">2</text>
</g>
<g font-size="1.8" fill="#0f0f0f">
<text x="341" y="98.1">RIG_AFOUT</text>
<text x="184.1" y="105.7">ROUT</text>
<text x="342.7" y="103.2">RIG_AFIN</text>
<text x="343.6" y="108.2">RIG_PTT</text>
<text x="184.1" y="115.9">PTT</text>
<text x="184.1" y="134.9">CTCSS</text>
<text x="184.1" y="132.4">COS</text>
</g>
<g font-size="1.8" fill="#0000c2">
<text x="69.8" y="126.1">CM108B</text>
<text x="72.6" y="128.1">Playback</text>
<text x="72.6" y="130.1">With</text>
<text x="77.7" y="130.1">Mixer</text>
<text x="78.6" y="126.1">Config:</text>
<text x="82.2" y="128.1">&amp;</text>
<text x="83.8" y="130.1">/</text>
<text x="85" y="128.1">Recording</text>
<text x="86.3" y="130.1">AA-Path</text>
<text x="95.5" y="130.1">Enable</text>
<text x="95.6" y="128.1">(MODE</text>
<text x="102.8" y="128.1">low)</text>
<text x="103.1" y="130.1">(MSEL</text>
<text x="109.9" y="130.1">high)</text>
<text x="72.6" y="132.2">Bus</text>
<text x="72.6" y="134.2">Use</text>
<text x="72.6" y="136.3">Normal</text>
<text x="77.2" y="132.2">Power</text>
<text x="77.2" y="134.2">internal</text>
<text x="80.5" y="136.3">Operation</text>
<text x="84" y="132.2">with</text>
<text x="85.7" y="134.2">ADC (ADSEL</text>
<text x="89" y="132.2">500mA</text>
<text x="90.8" y="136.3">(TEST low)</text>
<text x="96.6" y="132.2">(PWRSEL</text>
<text x="98.3" y="134.2">low)</text>
<text x="106" y="132.2">low)</text>
</g>
</svg>
